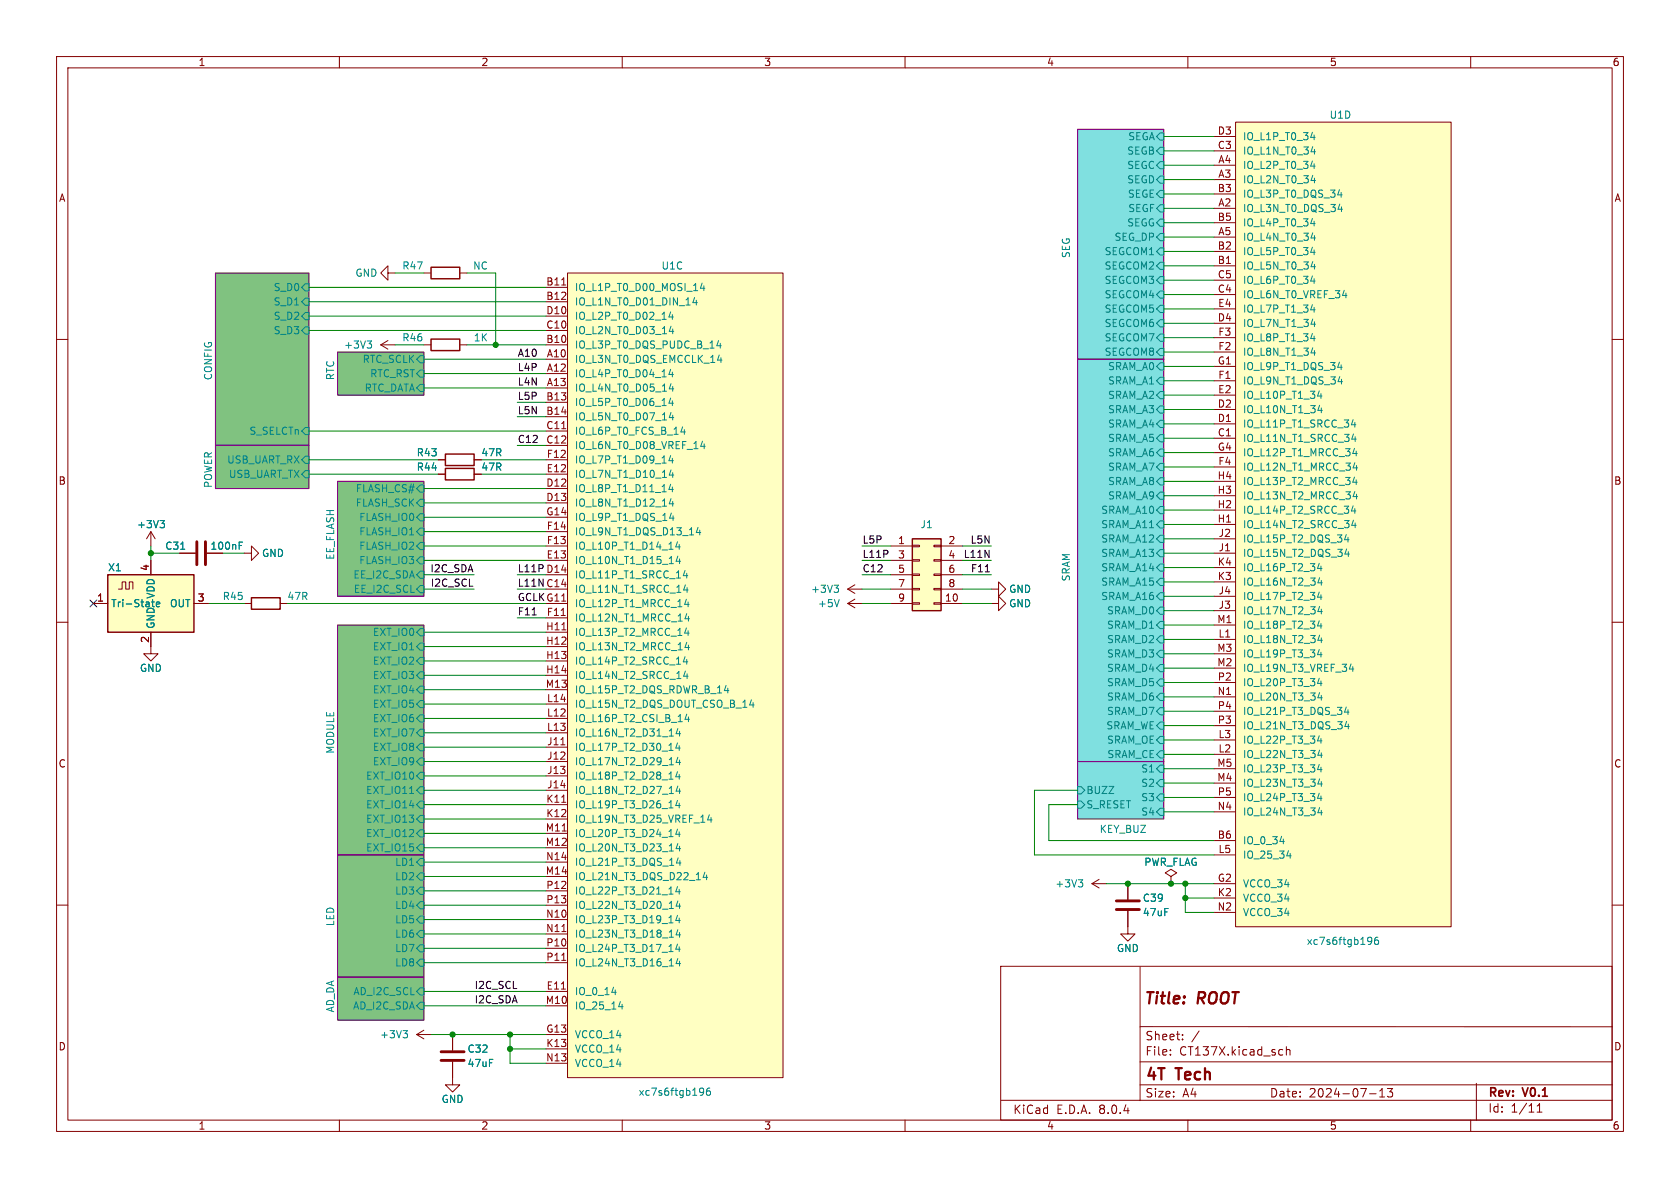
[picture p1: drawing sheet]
<svg xmlns="http://www.w3.org/2000/svg" width="297mm" height="210mm" viewBox="0 0 297 210" stroke-linecap="round" stroke-linejoin="round" font-family="sans-serif">
<g fill="none" stroke="#840000" stroke-width=".18">
<path d="M10 10h277v190h-277zM12 12h273v186h-273zM60 10v2M110 10v2M160 10v2M210 10v2M260 10v2M10 60h2M285 60h2M31.7 97.8h2.8M36.6 97.8h2.8M10 110h2"/>
<path d="M43.2 106.7h1.2M49.5 106.7h1.3M285 110h2M10 160h2M285 160h2M176.9 170.8h108.1v27.2h-108.1zM201.5 170.9v23.7M60 198v2M73.7 182.9l1.2 .7M73.7 182.9h2.5M74.9 182.1l-1.2 .8M80 187.7v4.1h1.3l-1.3 1.2-1.3-1.2h1.3"/>
<path d="M80 182.9v2.8M110 198v2M160 198v2M177 194.5h108M201.5 181.5h83.5M201.5 191.8h83.5M201.5 187.7h83.5M206.9 186.4v.1M206.9 185.6v.1M209.1 183.7v.1M209.1 182.9v.1M210 198v2"/>
<path d="M212 182.2l-1.3 2M226.3 185.5l.5 .1M226.8 186.4l-.5 .1M227.4 185.7l.2-.2 .4 .1 .1 .9M227.4 185v1.5M242.1 193.3h1.2M243.9 193.9h.9M243.9 192.8l.4-.4v1.5M245.3 192.4h.9l-.5 .6 .4 .1v.7l-.2 .1h-.4l-.2-.1M260 198v2M261 191.5v6.5M271.7 196.6h.9"/>
<path d="M271.7 195.5l.5-.4v1.5"/>
</g>
<g fill="#80c280" stroke="#80c280" stroke-width=".18">
<path d="M59.7 151.1h15.2v21.6h-15.2z"/>
<path d="M59.7 85.1h15.2v20.3h-15.2z"/>
<path d="M59.7 62.2h15.2v7.7h-15.2z"/>
<path d="M38.1 48.3h16.5v30.4h-16.5z"/>
<path d="M59.7 110.5h15.2v40.6h-15.2z"/>
<path d="M38.1 78.7h16.5v7.7h-16.5z"/>
<path d="M59.7 172.7h15.2v7.6h-15.2z"/>
</g>
<g fill="#7fe0e0" stroke="#7fe0e0" stroke-width=".18">
<path d="M190.5 134.6h15.2v10.2h-15.2z"/>
<path d="M190.5 63.5h15.2v71.1h-15.2z"/>
</g>
<path d="M190.5 22.9h15.2v40.6h-15.2z" fill="#80e0e0" stroke="#80e0e0" stroke-width=".18"/>
<path d="M190.5 22.9h15.2v40.6h-15.2zM38.1 48.3h16.5v30.4h-16.5zM38.1 78.7h16.5v7.7h-16.5zM59.7 62.2h15.2v7.7h-15.2zM190.5 63.5h15.2v71.1h-15.2zM59.7 85.1h15.2v20.3h-15.2zM59.7 110.5h15.2v40.6h-15.2zM190.5 134.6h15.2v10.2h-15.2zM59.7 151.1h15.2v21.6h-15.2zM59.7 172.7h15.2v7.6h-15.2z" fill="none" stroke="#840084" stroke-width=".2"/>
<g fill="none" stroke="#008484" stroke-width=".18">
<path d="M205.1 28.6h.6v1.2h-.6l-.6-.6zM205.1 26h.6v1.3h-.6l-.6-.6zM205.1 23.5h.6v1.3h-.6l-.6-.7zM205.1 33.7h.6v1.2h-.6l-.6-.6zM205.1 36.2h.6v1.3h-.6l-.6-.7zM205.1 31.1h.6v1.3h-.6l-.6-.6zM205.1 38.7h.6v1.3h-.6l-.6-.6zM54 50.2h.6v1.2h-.6l-.7-.6zM54 55.2h.6v1.3h-.6l-.7-.6zM54 52.7h.6v1.3h-.6l-.7-.7zM54 57.8h.6v1.3h-.6l-.7-.7zM205.1 41.3h.6v1.2h-.6l-.6-.6z"/>
<path d="M205.1 59.1h.6v1.2h-.6l-.6-.6zM205.1 54h.6v1.2h-.6l-.6-.6zM205.1 56.5h.6v1.3h-.6l-.6-.6zM205.1 51.4h.6v1.3h-.6l-.6-.6zM205.1 43.8h.6v1.3h-.6l-.6-.6zM205.1 48.9h.6v1.3h-.6l-.6-.7zM205.1 46.4h.6v1.2h-.6l-.6-.6zM54 75.6h.6v1.2h-.6l-.7-.6zM74.3 62.9h.6v1.2h-.6l-.6-.6zM74.3 65.4h.6v1.3h-.6l-.6-.7zM74.3 67.9h.6v1.3h-.6l-.6-.6zM205.1 61.6h.6v1.3h-.6l-.6-.7z"/>
<path d="M205.1 69.2h.6v1.3h-.6l-.6-.6zM205.1 74.3h.6v1.3h-.6l-.6-.7zM205.1 76.8h.6v1.3h-.6l-.6-.6zM205.1 71.8h.6v1.2h-.6l-.6-.6zM205.1 64.1h.6v1.3h-.6l-.6-.6zM205.1 79.4h.6v1.2h-.6l-.6-.6zM205.1 66.7h.6v1.2h-.6l-.6-.6zM31.9 97.1h.8M42.3 96.4h.4M42.3 95.8h.6M54 80.6h.6v1.3h-.6l-.7-.6zM54 83.2h.6v1.3h-.6l-.7-.7z"/>
<path d="M74.3 88.3h.6v1.2h-.6l-.6-.6zM74.3 85.7h.6v1.3h-.6l-.6-.6zM74.3 90.8h.6v1.3h-.6l-.6-.7zM74.3 98.4h.6v1.3h-.6l-.6-.6zM74.3 95.9h.6v1.3h-.6l-.6-.7zM74.3 93.3h.6v1.3h-.6l-.6-.6zM205.1 99.7h.6v1.3h-.6l-.6-.7zM205.1 97.2h.6v1.2h-.6l-.6-.6zM205.1 89.5h.6v1.3h-.6l-.6-.6zM205.1 94.6h.6v1.3h-.6l-.6-.6zM205.1 87h.6v1.3h-.6l-.6-.7zM205.1 92.1h.6v1.2h-.6l-.6-.6z"/>
<path d="M205.1 84.5h.6v1.2h-.6l-.6-.6zM205.1 81.9h.6v1.3h-.6l-.6-.6zM74.3 101h.6v1.2h-.6l-.6-.6zM74.3 103.5h.6v1.3h-.6l-.6-.7zM74.3 118.7h.6v1.3h-.6l-.6-.6zM74.3 113.7h.6v1.2h-.6l-.6-.6zM74.3 111.1h.6v1.3h-.6l-.6-.6zM74.3 116.2h.6v1.3h-.6l-.6-.7zM205.1 104.8h.6v1.2h-.6l-.6-.6zM205.1 107.3h.6v1.3h-.6l-.6-.6zM205.1 102.2h.6v1.3h-.6l-.6-.6zM205.1 117.5h.6v1.2h-.6l-.6-.6z"/>
<path d="M205.1 114.9h.6v1.3h-.6l-.6-.6zM205.1 109.9h.6v1.2h-.6l-.6-.6zM205.1 112.4h.6v1.3h-.6l-.6-.7zM74.3 123.8h.6v1.3h-.6l-.6-.6zM74.3 128.9h.6v1.3h-.6l-.6-.7zM74.3 139.1h.6v1.2h-.6l-.6-.6zM74.3 134h.6v1.3h-.6l-.6-.7zM74.3 126.4h.6v1.2h-.6l-.6-.6zM74.3 121.3h.6v1.3h-.6l-.6-.7zM74.3 136.5h.6v1.3h-.6l-.6-.6zM74.3 131.4h.6v1.3h-.6l-.6-.6zM190.5 139.1h.6l.7 .6-.7 .6h-.6z"/>
<path d="M205.1 135.3h.6v1.2h-.6l-.6-.6zM205.1 137.8h.6v1.3h-.6l-.6-.7zM205.1 125.1h.6v1.3h-.6l-.6-.7zM205.1 127.6h.6v1.3h-.6l-.6-.6zM205.1 130.2h.6v1.2h-.6l-.6-.6zM205.1 132.7h.6v1.3h-.6l-.6-.6zM205.1 122.6h.6v1.2h-.6l-.6-.6zM205.1 120h.6v1.3h-.6l-.6-.6zM74.3 159.4h.6v1.3h-.6l-.6-.7zM74.3 151.8h.6v1.2h-.6l-.6-.6zM74.3 154.3h.6v1.3h-.6l-.6-.7zM74.3 156.8h.6v1.3h-.6l-.6-.6z"/>
<path d="M74.3 149.2h.6v1.3h-.6l-.6-.6zM74.3 144.1h.6v1.3h-.6l-.6-.6zM74.3 141.6h.6v1.3h-.6l-.6-.7zM74.3 146.7h.6v1.3h-.6l-.6-.7zM190.5 141.6h.6l.7 .6-.7 .7h-.6zM205.1 142.9h.6v1.2h-.6l-.6-.6zM205.1 140.3h.6v1.3h-.6l-.6-.6zM74.3 169.5h.6v1.3h-.6l-.6-.6zM74.3 167h.6v1.3h-.6l-.6-.7zM74.3 164.5h.6v1.2h-.6l-.6-.6zM74.3 161.9h.6v1.3h-.6l-.6-.6zM74.3 177.2h.6v1.2h-.6l-.6-.6z"/>
<path d="M74.3 174.6h.6v1.3h-.6l-.6-.6zM71.3 182.2h.7l-.4 .5M71.8 182.7l.2 .2v.3l-.2 .3"/>
</g>
<path d="M44.4 105.7h5.1v2h-5.1z" fill="none" stroke="#840000" stroke-width=".25"/>
<path d="M34.8 95.8v4M36.3 95.8v4M78 187.5h4M78 185.9h4" fill="none" stroke="#840000" stroke-width=".51"/>
<path d="M100.3 181.6h1.3v7.6h-1.3z" fill="#008400"/>
<path d="M100.3 49.5h1.3v129.6h-1.3z" fill="#0000c2"/>
<path d="M100.3 48.3h38.1v142.2h-38.1z" fill="#ffffc2"/>
<g fill="none" stroke="#840000" stroke-width=".18">
<path d="M68.6 48.3v-1.3l-1.3 1.3 1.3 1.2v-1.2h1.2M74.9 48.3h1.3M81.3 48.3h1.2M96.5 50.8h3.8M96.5 53.3h3.8M96.5 58.4h3.8M96.5 55.9h3.8M99.3 50.4h.7M100.3 48.3h38.1v142.2h-38.1zM96.5 63.5h3.8M96.5 66h3.8M96.5 68.6h3.8"/>
<path d="M96.5 61h3.8M96.5 71.1h3.8M96.5 73.7h3.8M96.5 76.2h3.8M96.5 78.7h3.8M99.3 75.8h.7M43.2 97.8h1.2v-1.3l1.3 1.3-1.3 1.3v-1.3M96.5 86.4h3.8M96.5 88.9h3.8M96.5 83.8h3.8M96.5 99.1h3.8M96.5 81.3h3.8"/>
<path d="M96.5 96.5h3.8M96.5 94h3.8M96.5 91.4h3.8M96.5 104.1h3.8M96.5 101.6h3.8M96.5 109.2h3.8M96.5 106.7h3.8M96.5 111.8h3.8M96.5 114.3h3.8M96.5 116.8h3.8M96.5 119.4h3.8M99.2 108.8h.7"/>
<path d="M99.3 111.3h.8M96.5 132.1h3.8M96.5 134.6h3.8M96.5 137.2h3.8M96.5 139.7h3.8M96.5 127h3.8M96.5 129.5h3.8M96.5 124.5h3.8M96.5 121.9h3.8M99.2 131.7h.7M96.5 142.2h3.8M96.5 144.8h3.8"/>
<path d="M96.5 147.3h3.8M96.5 149.9h3.8M96.5 154.9h3.8M96.5 152.4h3.8M96.5 157.5h3.8M99.3 141.8h.7M99.4 146.9h.7M193 156.2l1.3 .8M193 156.2h2.6M194.3 155.4l-1.3 .8M199.4 156.2v2.8M207 154.9l1-.6-1-.6-1 .6 1 .6v1.3"/>
<path d="M207 156.2h.1M96.5 175.3h3.8M96.5 177.8h3.8M96.5 162.6h3.8M96.5 165.1h3.8M96.5 167.6h3.8M96.5 170.2h3.8M96.5 160h3.8M99.2 174.8h.8M99.3 169.8h.7M99.3 164.7h.8M199.4 161v4.1h1.3l-1.3 1.3-1.3-1.3h1.3"/>
<path d="M96.5 182.9h3.8M96.5 185.4h3.8M96.5 188h3.8"/>
</g>
<g fill="none" stroke="#008484" stroke-width=".18">
<path d="M118.6 55.1l-.3 .9h.7M118.6 57.7l-.3 .9h.8M118.9 55.6v.9M118.9 58.2v.8M122.8 52.6l-.3 .9h.8M123.1 53.1v.8M124.1 50l-.3 1h.8M124.4 50.5v.9M118.6 65.3l-.3 .9h.7M118.6 70.4l-.3 .9h.7M118.6 67.8l-.3 .9h.8M118.6 72.9l-.3 .9h.8"/>
<path d="M118.9 65.8v.8M118.9 70.9v.8M118.9 68.3v.9M118.9 73.4v.8M120.4 76.4h.8M121 75.9v.9M124.2 78l-.3 .9h.8M124.5 78.5v.8M126.7 61.1h.8M126.8 63.7h.8M127.3 60.7v.8M127.5 63.2v.9"/>
<path d="M118.4 91.6h.8M118.6 85.6l-.3 .9h.7M118.6 80.5l-.3 .9h.7M118.6 88.1l-.3 1h.8M118.6 83.1l-.3 .9h.8M118.9 81v.9M118.9 86.1v.8M118.9 83.6v.8M118.9 88.6v.9M119 91.2v.8M119.8 95.8l-.3 .9h.8M119.8 98.3l-.3 .9h.8"/>
<path d="M120.1 96.3v.8M120.1 98.8v.8M123.4 93.2l-.3 .9h.8M123.7 93.7v.9M121 106.8h.8M121 111.9h.8M121.1 100.8l-.3 1h.8M121.1 109.4h.8M121.1 114.5h.8M121.1 116.1l-.3 .9h.8M121.2 103.4l-.3 .9h.7M121.2 118.6l-.3 .9h.7"/>
<path d="M121.4 101.3v.9M121.4 116.6v.8M121.5 103.9v.8M121.5 119.1v.9M121.6 106.4v.9M121.6 111.5v.8M121.7 109v.8M121.7 114v.9M119.8 131.3l-.3 .9h.8M119.8 136.4l-.3 .9h.8M119.8 133.9l-.3 .9h.8M119.8 138.9l-.3 1h.8"/>
<path d="M119.8 128.8l-.3 .9h.8M120.1 131.8v.9M120.1 136.9v.8M120.1 129.3v.8M120.1 134.4v.8M120.1 139.4v.9M121.4 126.2l-.3 1h.8M121.7 126.7v.9M128.1 122.1h.7M128.7 121.7v.8M132.5 124.6h.8M133.1 124.2v.8"/>
<path d="M119.8 141.5l-.3 .9h.8M119.8 146.6l-.3 .9h.8M119.8 156.7l-.3 .9h.8M119.8 149.1l-.3 .9h.8M119.8 159.3l-.3 .9h.8M119.9 151.6l-.3 1h.8M120.1 142v.8M120.1 147.1v.8M120.1 157.2v.9M120.1 149.6v.8M120.1 159.8v.8M120.2 152.1v.9"/>
<path d="M124.6 154.2l-.3 .9h.8M124.9 154.7v.8M125.4 144l-.3 .9h.8M125.7 144.5v.9M190.6 155.5h.8l-.4 .5M191.2 156l.2 .2v.3l-.2 .3M108.2 175.4h.7M109.4 178h.8M110 177.5v.9M119.8 161.8l-.3 .9h.8M119.8 166.9l-.3 .9h.8M119.8 164.3l-.3 1h.8"/>
<path d="M119.8 169.4l-.3 .9h.8M120.1 162.3v.8M120.1 167.4v.8M120.1 164.8v.9M120.1 169.9v.9M123.8 192.4l.4-.1 .1 .2a.84 .84 0 0 1-.3 1.1h-.2M124.4 192.9l-.2 .2h-.4M125.5 192.3l-.4 .1a.86 .86 0 0 0 0 1.2l.4-.1 .1-.4-.2-.3h-.3l-.2 .3"/>
</g>
<path d="M76.2 47.2h5.1v2.1h-5.1z" fill="none" stroke="#840000" stroke-width=".25"/>
<path d="M197.4 159.3h4M197.4 160.8h4" fill="none" stroke="#840000" stroke-width=".51"/>
<path d="M218.4 154.9h1.3v7.7h-1.3z" fill="#008400"/>
<path d="M218.4 22.9h1.3v129.5h-1.3z" fill="#0000c2"/>
<path d="M218.4 21.6h38.1v142.2h-38.1z" fill="#ffffc2"/>
<g fill="none" stroke="#840000" stroke-width=".18">
<path d="M214.6 36.8h3.8M214.6 31.8h3.8M214.6 29.2h3.8M214.6 34.3h3.8M214.6 39.4h3.8M214.6 26.7h3.8M214.6 24.1h3.8M218.4 21.6h38.1v142.2h-38.1zM214.6 41.9h3.8M214.6 47h3.8M214.6 44.5h3.8M214.6 52.1h3.8"/>
<path d="M214.6 49.5h3.8M214.6 57.2h3.8M214.6 54.6h3.8M214.6 59.7h3.8M214.6 77.5h3.8M214.6 74.9h3.8M214.6 72.4h3.8M214.6 69.9h3.8M214.6 67.3h3.8M214.6 62.2h3.8M214.6 64.8h3.8M214.6 82.6h3.8"/>
<path d="M214.6 80h3.8M214.6 92.7h3.8M214.6 90.2h3.8M214.6 87.6h3.8M214.6 85.1h3.8M214.6 97.8h3.8M214.6 95.3h3.8M214.6 108h3.8M214.6 105.4h3.8M214.6 102.9h3.8M214.6 100.3h3.8M214.6 113h3.8"/>
<path d="M214.6 110.5h3.8M214.6 118.1h3.8M214.6 115.6h3.8M214.6 133.4h3.8M214.6 130.8h3.8M214.6 138.4h3.8M214.6 135.9h3.8M214.6 123.2h3.8M214.6 120.7h3.8M214.6 128.3h3.8M214.6 125.7h3.8M214.6 148.6h3.8"/>
<path d="M214.6 156.2h3.8M214.6 158.8h3.8M214.6 151.1h3.8M214.6 143.5h3.8M214.6 141h3.8M214.6 161.3h3.8"/>
</g>
<g fill="none" stroke="#008484" stroke-width=".18">
<path d="M231.7 29.4h.8M231.7 39.5h.8M231.7 24.3h.8M231.8 31.9h.8M231.8 26.8h.8M232.3 23.9v.8M232.3 28.9v.9M232.3 39.1v.8M232.4 26.4v.8M232.4 31.5v.8M236.5 34.4h.8M236.6 37h.7"/>
<path d="M237.1 34v.9M237.2 36.6v.8M231.7 44.6h.8M231.7 49.7h.8M231.7 54.8h.8M231.7 59.8h.8M231.8 42.1h.8M231.8 47.1h.8M231.8 57.3h.8M232.3 44.2v.8M232.3 49.3v.8M232.3 54.3v.9"/>
<path d="M232.3 59.4v.9M232.4 41.6v.9M232.4 46.7v.9M232.4 56.9v.8M237.3 52.2h.8M231.8 62.4h.8M232.4 62v.8M233.2 69.1l-.3 .9h.8M233.3 71.6l-.3 .9h.8M233.5 69.6v.8M233.6 72.1v.9M236.5 64.9h.8"/>
<path d="M236.6 67.5h.7M237.1 64.5v.8M237.2 67v.9M239.2 74.2l-.3 .9h.8M239.3 76.7l-.3 .9h.8M239.5 74.7v.8M239.6 77.2v.8M239.8 79.7v.9M233.2 99.6l-.3 .9h.8M237.8 97.9h.7M238 94.5l-.3 .9h.8M238.3 95v.8"/>
<path d="M238.4 97.5v.9M239.2 80.2h.7M239.2 85.2h.7M239.2 82.7h.8M239.2 89.4l-.3 .9h.8M239.2 87.8h.8M239.3 92l-.3 .9h.8M239.5 89.9v.8M239.6 92.4v.9M239.8 84.8v.9M239.8 82.3v.8M239.8 87.4v.8"/>
<path d="M233.2 104.7l-.3 .9h.8M233.2 109.7l-.3 .9h.8M233.2 114.8l-.3 .9h.8M233.2 119.9l-.3 .9h.8M233.3 107.2l-.3 .9h.8M233.3 102.1l-.3 .9h.8M233.3 112.3l-.3 .9h.8M233.5 100.1v.8M233.5 105.1v.9M233.5 110.2v.9M233.5 115.3v.8M233.6 102.6v.8"/>
<path d="M233.6 107.7v.8M233.6 112.8v.8M238.5 118.3h.8M239.2 117.8v.9M233.2 130.1l-.3 .9h.8M233.2 135.1l-.3 .9h.8M233.3 132.6l-.3 .9h.8M233.3 137.7l-.3 .9h.8M233.3 122.4l-.3 .9h.8M233.5 120.4v.8M233.5 130.5v.9M233.5 135.6v.9"/>
<path d="M233.6 122.9v.9M233.6 133.1v.8M233.6 138.2v.8M237.8 128.4h.7M238 125l-.3 .9h.8M238.3 125.5v.8M238.4 128v.8M226.3 148.7h.8M227.5 151.3h.8M228.1 150.9v.8M233.2 140.2l-.3 .9h.8M233.3 142.8l-.3 .9h.8"/>
<path d="M233.5 140.7v.8M233.6 143.2v.9M241.9 165.7h.4l.1 .1a.84 .84 0 0 1-.3 1.1h-.2M242.5 166.2l-.2 .3-.4-.1M243.6 165.7h-.4a.86 .86 0 0 0 0 1.2l.5-.1v-.4l-.2-.2h-.4l-.1 .2"/>
</g>
<path d="M161.3 95.3h5.1v12.7h-5.1z" fill="#ffffc2"/>
<g fill="none" stroke="#840000" stroke-width=".18">
<path d="M77.5 83.8h1.2M77.5 81.3h1.2M83.8 83.8h1.3M83.8 81.3h1.3M157.5 96.5h3.8M157.5 99.1h3.8M161.3 98.9h1.3v.3h-1.3zM161.3 96.4h1.3v.2h-1.3zM165.1 98.9h1.3v.3h-1.3zM165.1 96.4h1.3v.2h-1.3zM166.4 96.5h3.8M166.4 99.1h3.8"/>
<path d="M26.7 114.3v1.3h1.2l-1.2 1.2-1.3-1.2h1.3M149.9 106.7h2.5M149.9 104.1h2.5M149.9 104.1l1.2 .8M149.9 106.7l1.2 .7M151.1 103.4l-1.2 .7M151.1 105.9l-1.2 .8M157.5 106.7h3.8M157.5 101.6h3.8M157.5 104.1h3.8M161.3 106.6h1.3v.2h-1.3zM161.3 104h1.3v.3h-1.3z"/>
<path d="M161.3 101.5h1.3v.2h-1.3zM165.1 106.6h1.3v.2h-1.3zM165.1 104h1.3v.3h-1.3zM165.1 101.5h1.3v.2h-1.3zM166.4 106.7h3.8M166.4 101.6h3.8M166.4 104.1h3.8M175.3 104.1h1.2v-1.2l1.3 1.2-1.3 1.3v-1.3M175.3 106.7h1.2v-1.3l1.3 1.3-1.3 1.3v-1.3"/>
</g>
<path d="M78.7 82.8h5.1v2h-5.1zM78.7 80.3h5.1v2h-5.1zM161.3 95.3h5.1v12.7h-5.1z" fill="none" stroke="#840000" stroke-width=".25"/>
<path d="M147.5 103.4h.7l-.4 .5M148 103.9l.2 .3v.3l-.2 .2M148.4 106l-.5 1.3" fill="none" stroke="#008484" stroke-width=".18"/>
<path d="M19 101.6h15.3v10.2h-15.3z" fill="#ffffc2"/>
<path d="M76.2 59.9h5.1v2.1h-5.1zM19 101.6h15.3v10.2h-15.3z" fill="none" stroke="#840000" stroke-width=".25"/>
<g fill="none" stroke="#840000" stroke-width=".18">
<path d="M67.3 61h2.5M67.3 61l1.3 .7M68.6 60.2l-1.3 .8M74.9 61h1.3M81.3 61h1.2M26.7 94v2.5M26.7 99.1v2.5M26.7 94l-.8 1.3M26.7 94l.7 1.3M31.7 97.8h2.8M36.6 97.8h2.8M77.5 81.3h1.2"/>
<path d="M77.5 83.8h1.2M83.8 81.3h1.3M83.8 83.8h1.3M16.5 106.7h2.5M21 104.1h.6v-1.2h.6v1.2h.7v-1.2h.6v1.2M26.7 111.8v2.5M34.3 106.7h2.5M199.4 156.2v2.8M207 156.2h.1M199.4 161v2.8M80 182.9v2.8M80 187.7v2.8"/>
</g>
<path d="M64.9 60.3h.8l-.4 .5M65.4 60.8l.3 .2v.3l-.3 .2M28.3 92h.8l-.4 .5M28.8 92.5l.3 .2v.3l-.3 .3M31.9 97.1h.8M42.3 96.4h.4M42.3 95.8h.6M27 106v1.1M27.7 106.5l-.1 .6M28.1 106.4l.1 .3-.6 .1M28.2 107.2l-.1 .1" fill="none" stroke="#008484" stroke-width=".18"/>
<path d="M94.1 108.7h.7M174.2 101.1h.7" fill="none" stroke="#000" stroke-width=".18"/>
<g fill="none" stroke="#008400" stroke-width=".18">
<path d="M205.7 31.8h8.9M205.7 34.3h8.9M205.7 24.1h8.9M205.7 29.2h8.9M205.7 26.7h8.9M205.7 39.4h8.9M205.7 36.8h8.9M54.6 55.9h41.9M54.6 53.3h41.9M54.6 58.4h41.9M54.6 50.8h41.9M69.8 48.3h5.1"/>
<path d="M82.5 48.3h5.1v12.7M205.7 41.9h8.9M205.7 44.5h8.9M205.7 49.5h8.9M205.7 47h8.9M205.7 57.2h8.9M205.7 52.1h8.9M205.7 59.7h8.9M205.7 54.6h8.9M54.6 76.2h41.9M69.8 61h5.1M74.9 66h21.6"/>
<path d="M74.9 68.6h21.6M74.9 63.5h21.6M82.5 61h14M91.4 71.1h5.1M91.4 73.7h5.1M91.4 78.7h5.1M205.7 64.8h8.9M205.7 74.9h8.9M205.7 77.5h8.9M205.7 72.4h8.9M205.7 62.2h8.9M205.7 67.3h8.9"/>
<path d="M205.7 69.9h8.9M26.7 97.8h5M26.7 96.5v2.6M39.4 97.8h3.8M54.6 81.3h22.9M54.6 83.8h22.9M74.9 99.1h21.6M74.9 96.5h21.6M74.9 91.4h21.6M74.9 94h21.6M74.9 86.4h21.6M74.9 88.9h21.6"/>
<path d="M85.1 81.3h11.4M85.1 83.8h11.4M152.4 99.1h5.1M152.4 96.5h5.1M170.2 99.1h5.1M170.2 96.5h5.1M205.7 97.8h8.9M205.7 82.6h8.9M205.7 92.7h8.9M205.7 87.6h8.9M205.7 80h8.9M205.7 90.2h8.9"/>
<path d="M205.7 85.1h8.9M205.7 95.3h8.9M36.8 106.7h6.4M50.8 106.7h45.7M74.9 119.4h21.6M74.9 116.8h21.6M74.9 104.1h8.9M74.9 114.3h21.6M74.9 101.6h8.9M74.9 111.8h21.6M91.4 104.1h5.1M91.4 101.6h5.1"/>
<path d="M91.4 109.2h5.1M152.4 106.7h5.1M152.4 104.1h5.1M152.4 101.6h5.1M170.2 106.7h5.1M170.2 104.1h5.1M170.2 101.6h5.1M205.7 118.1h8.9M205.7 100.3h8.9M205.7 108h8.9M205.7 105.4h8.9M205.7 102.9h8.9"/>
<path d="M205.7 110.5h8.9M205.7 113h8.9M205.7 115.6h8.9M74.9 132.1h21.6M74.9 127h21.6M74.9 129.5h21.6M74.9 121.9h21.6M74.9 124.5h21.6M74.9 139.7h21.6M74.9 134.6h21.6M74.9 137.2h21.6M190.5 139.7h-7.6v11.4h31.7"/>
<path d="M205.7 123.2h8.9M205.7 133.4h8.9M205.7 135.9h8.9M205.7 128.3h8.9M205.7 130.8h8.9M205.7 120.7h8.9M205.7 125.7h8.9M205.7 138.4h8.9M74.9 154.9h21.6M74.9 152.4h21.6M74.9 144.8h21.6M74.9 147.3h21.6"/>
<path d="M74.9 142.2h21.6M74.9 149.9h21.6M74.9 157.5h21.6M190.5 142.2h-5.1v6.4h29.2M195.6 156.2h19M205.7 143.5h8.9M205.7 141h8.9M209.5 158.8h5.1M209.5 156.2v5.1h5.1M74.9 177.8h21.6M74.9 175.3h21.6M74.9 170.2h21.6"/>
<path d="M74.9 160h21.6M74.9 162.6h21.6M74.9 165.1h21.6M74.9 167.6h21.6M76.2 182.9h20.3M90.2 185.4h6.3M90.2 182.9v5.1h6.3"/>
</g>
<path d="M15.9 106.1l1.2 1.2M17.1 106.1l-1.2 1.2" fill="none" stroke="#000084" stroke-width=".18"/>
<g fill="#008400" stroke="#008400" stroke-width=".18">
<circle cx="90.2" cy="182.9" r=".46"/>
<circle cx="80" cy="182.9" r=".46"/>
<circle cx="199.4" cy="156.2" r=".46"/>
<circle cx="209.5" cy="158.8" r=".46"/>
<circle cx="209.5" cy="156.2" r=".46"/>
<circle cx="90.2" cy="185.4" r=".46"/>
<circle cx="207" cy="156.2" r=".46"/>
<circle cx="26.7" cy="97.8" r=".46"/>
<circle cx="87.6" cy="61" r=".46"/>
</g>
<g font-size="2.8" fill="#840000">
<text x="202.1" y="178.1">Title:</text>
<text x="211.8" y="178.1">ROOT</text>
<text x="202.4" y="191.5">4T</text>
<text x="208.1" y="191.5">Tech</text>
</g>
<g font-size="2.1" fill="#840000">
<text x="202.4" y="184.1">Sheet:</text>
<text x="202.4" y="186.8">File:</text>
<text x="208.5" y="186.8">CT137X.kicad_sch</text>
<text x="179" y="197.1">KiCad</text>
<text x="186.7" y="197.1">E.D.A.</text>
<text x="194.3" y="197.1">8.0.4</text>
<text x="202.4" y="194.2">Size:</text>
<text x="209" y="194.2">A4</text>
<text x="224.4" y="194.2">Date:</text>
<text x="231.4" y="194.2">2024-07-13</text>
<text x="263" y="194.3">Rev:</text>
<text x="263" y="196.9">Id:</text>
<text x="267.1" y="196.9">1/11</text>
<text x="269.4" y="194.3">V0.1</text>
</g>
<g font-size="1.8" fill="#840000">
<text x="35" y="11.9">1</text>
<text x="85" y="11.9">2</text>
<text x="135" y="11.9">3</text>
<text x="185" y="11.9">4</text>
<text x="235" y="11.9">5</text>
<text x="285" y="11.9">6</text>
<text x="215.2" y="23.9">D3</text>
<text x="215.2" y="26.4">C3</text>
<text x="215.3" y="29">A4</text>
<text x="10.3" y="35.9">A</text>
<text x="215.2" y="34">B3</text>
<text x="215.3" y="31.5">A3</text>
<text x="285.3" y="35.9">A</text>
<text x="215.2" y="39.1">B5</text>
<text x="215.3" y="36.6">A2</text>
<text x="215.3" y="41.7">A5</text>
<text x="215.2" y="46.7">B1</text>
<text x="215.2" y="44.2">B2</text>
<text x="96.5" y="50.5">B11</text>
<text x="96.5" y="53.1">B12</text>
<text x="215.2" y="51.8">C4</text>
<text x="215.2" y="49.3">C5</text>
<text x="96.5" y="58.2">C10</text>
<text x="96.5" y="55.6">D10</text>
<text x="215.2" y="56.9">D4</text>
<text x="215.3" y="54.4">E4</text>
<text x="215.3" y="59.4">F3</text>
<text x="96.5" y="60.7">B10</text>
<text x="96.6" y="63.2">A10</text>
<text x="96.6" y="65.8">A12</text>
<text x="215.2" y="64.5">G1</text>
<text x="215.3" y="62">F2</text>
<text x="96.5" y="70.9">B13</text>
<text x="96.6" y="68.3">A13</text>
<text x="215.3" y="69.6">E2</text>
<text x="215.3" y="67.1">F1</text>
<text x="96.5" y="73.4">B14</text>
<text x="96.5" y="75.9">C11</text>
<text x="215.2" y="77.2">C1</text>
<text x="215.2" y="74.7">D1</text>
<text x="215.2" y="72.1">D2</text>
<text x="96.5" y="78.5">C12</text>
<text x="96.5" y="83.6">E12</text>
<text x="96.6" y="81">F12</text>
<text x="215.2" y="79.8">G4</text>
<text x="215.3" y="82.3">F4</text>
<text x="10.3" y="85.9">B</text>
<text x="96.5" y="86.1">D12</text>
<text x="96.5" y="88.6">D13</text>
<text x="215.2" y="89.9">H2</text>
<text x="215.2" y="87.4">H3</text>
<text x="215.2" y="84.8">H4</text>
<text x="285.3" y="85.9">B</text>
<text x="96.5" y="91.2">G14</text>
<text x="96.6" y="93.7">F14</text>
<text x="215.2" y="92.5">H1</text>
<text x="215.3" y="95">J2</text>
<text x="26.4" y="101" transform="rotate(-90 26.4 101)">4</text>
<text x="96.5" y="98.8">E13</text>
<text x="96.6" y="96.3">F13</text>
<text x="158.7" y="96.3">1</text>
<text x="158.7" y="98.8">3</text>
<text x="158.7" y="101.3">5</text>
<text x="167.6" y="96.3">2</text>
<text x="167.6" y="98.8">4</text>
<text x="167.6" y="101.3">6</text>
<text x="215.2" y="100.1">K4</text>
<text x="215.3" y="97.5">J1</text>
<text x="17.1" y="106.4">1</text>
<text x="34.9" y="106.4">3</text>
<text x="158.7" y="103.9">7</text>
<text x="158.7" y="106.4">9</text>
<text x="167" y="106.4">10</text>
<text x="167.6" y="103.9">8</text>
<text x="215.2" y="102.6">K3</text>
<text x="215.3" y="107.7">J3</text>
<text x="215.3" y="105.2">J4</text>
<text x="26.4" y="113.7" transform="rotate(-90 26.4 113.7)">2</text>
<text x="96.4" y="111.5">H11</text>
<text x="96.6" y="109">F11</text>
<text x="215.1" y="110.2">M1</text>
<text x="215.3" y="112.8">L1</text>
<text x="96.4" y="114">H12</text>
<text x="96.4" y="116.6">H13</text>
<text x="96.4" y="119.1">H14</text>
<text x="215.1" y="117.9">M2</text>
<text x="215.1" y="115.3">M3</text>
<text x="96.4" y="121.7">M13</text>
<text x="96.6" y="124.2">L14</text>
<text x="215.2" y="122.9">N1</text>
<text x="215.2" y="120.4">P2</text>
<text x="215.2" y="125.5">P4</text>
<text x="96.6" y="126.7">L12</text>
<text x="96.6" y="129.3">L13</text>
<text x="96.6" y="131.8">J11</text>
<text x="215.2" y="128">P3</text>
<text x="215.3" y="130.6">L3</text>
<text x="10.3" y="135.9">C</text>
<text x="96.6" y="134.4">J12</text>
<text x="96.6" y="136.9">J13</text>
<text x="215.1" y="135.6">M5</text>
<text x="215.3" y="133.1">L2</text>
<text x="285.3" y="135.9">C</text>
<text x="96.5" y="142">K11</text>
<text x="96.6" y="139.4">J14</text>
<text x="215.1" y="138.2">M4</text>
<text x="215.2" y="143.3">N4</text>
<text x="215.2" y="140.7">P5</text>
<text x="96.4" y="147.1">M11</text>
<text x="96.4" y="149.6">M12</text>
<text x="96.5" y="144.5">K12</text>
<text x="215.2" y="148.3">B6</text>
<text x="96.4" y="154.7">M14</text>
<text x="96.4" y="152.1">N14</text>
<text x="215.2" y="156">G2</text>
<text x="215.3" y="150.9">L5</text>
<text x="96.5" y="157.2">P12</text>
<text x="96.5" y="159.8">P13</text>
<text x="215.2" y="161">N2</text>
<text x="215.2" y="158.5">K2</text>
<text x="96.4" y="162.3">N10</text>
<text x="96.4" y="164.8">N11</text>
<text x="96.5" y="167.4">P10</text>
<text x="96.5" y="169.9">P11</text>
<text x="96.4" y="177.5">M10</text>
<text x="96.5" y="175">E11</text>
<text x="10.3" y="185.9">D</text>
<text x="96.5" y="182.6">G13</text>
<text x="96.5" y="185.2">K13</text>
<text x="285.3" y="185.9">D</text>
<text x="96.4" y="187.7">N13</text>
<text x="35" y="199.9">1</text>
<text x="85" y="199.9">2</text>
<text x="135" y="199.9">3</text>
<text x="185" y="199.9">4</text>
<text x="235" y="199.9">5</text>
<text x="285" y="199.9">6</text>
</g>
<g font-size="1.8" fill="#008484">
<text x="235" y="21.2">U1D</text>
<text x="199.2" y="27.5">SEGB</text>
<text x="199.4" y="25">SEGA</text>
<text x="219.6" y="27.5">IO_L1N_T0_34</text>
<text x="219.6" y="25">IO_L1P_T0_34</text>
<text x="199.2" y="30.1">SEGC</text>
<text x="199.2" y="32.6">SEGD</text>
<text x="199.3" y="35.2">SEGE</text>
<text x="219.6" y="32.6">IO_L2N_T0_34</text>
<text x="219.6" y="30.1">IO_L2P_T0_34</text>
<text x="219.6" y="35.2">IO_L3P_T0_DQS_34</text>
<text x="199.2" y="40.2">SEGG</text>
<text x="199.4" y="37.7">SEGF</text>
<text x="219.6" y="37.7">IO_L3N_T0_DQS_34</text>
<text x="219.6" y="40.2">IO_L4P_T0_34</text>
<text x="71" y="47.9">R47</text>
<text x="83.5" y="47.9">NC</text>
<text x="116.8" y="47.9">U1C</text>
<text x="189.2" y="45.7" transform="rotate(-90 189.2 45.7)">SEG</text>
<text x="195.2" y="45.3">SEGCOM1</text>
<text x="195.2" y="47.9">SEGCOM2</text>
<text x="196.9" y="42.8">SEG_DP</text>
<text x="219.6" y="42.8">IO_L4N_T0_34</text>
<text x="219.6" y="47.9">IO_L5N_T0_34</text>
<text x="219.6" y="45.3">IO_L5P_T0_34</text>
<text x="48.3" y="51.7">S_D0</text>
<text x="62.7" y="49.1">GND</text>
<text x="101.5" y="51.7">IO_L1P_T0_D00_MOSI_14</text>
<text x="195.2" y="52.9">SEGCOM4</text>
<text x="195.2" y="50.4">SEGCOM3</text>
<text x="219.6" y="52.9">IO_L6N_T0_VREF_34</text>
<text x="219.6" y="50.4">IO_L6P_T0_34</text>
<text x="48.3" y="56.7">S_D2</text>
<text x="48.3" y="54.2">S_D1</text>
<text x="48.3" y="59.3">S_D3</text>
<text x="101.5" y="54.2">IO_L1N_T0_D01_DIN_14</text>
<text x="101.5" y="59.3">IO_L2N_T0_D03_14</text>
<text x="101.5" y="56.7">IO_L2P_T0_D02_14</text>
<text x="195.2" y="55.5">SEGCOM5</text>
<text x="195.2" y="58">SEGCOM6</text>
<text x="219.6" y="58">IO_L7N_T1_34</text>
<text x="219.6" y="55.5">IO_L7P_T1_34</text>
<text x="60.7" y="61.8">+3V3</text>
<text x="64" y="64.4">RTC_SCLK</text>
<text x="71" y="60.6">R46</text>
<text x="83.7" y="60.6">1K</text>
<text x="101.5" y="64.4">IO_L3N_T0_DQS_EMCCLK_14</text>
<text x="101.5" y="61.8">IO_L3P_T0_DQS_PUDC_B_14</text>
<text x="195.2" y="60.6">SEGCOM7</text>
<text x="195.2" y="63.1">SEGCOM8</text>
<text x="195.8" y="65.6">SRAM_A0</text>
<text x="219.6" y="63.1">IO_L8N_T1_34</text>
<text x="219.6" y="60.6">IO_L8P_T1_34</text>
<text x="219.6" y="65.6">IO_L9P_T1_DQS_34</text>
<text x="37.7" y="67.3" transform="rotate(-90 37.7 67.3)">CONFIG</text>
<text x="59.3" y="67.3" transform="rotate(-90 59.3 67.3)">RTC</text>
<text x="64.4" y="69.4">RTC_DATA</text>
<text x="65.3" y="66.9">RTC_RST</text>
<text x="101.5" y="66.9">IO_L4P_T0_D04_14</text>
<text x="101.5" y="69.4">IO_L4N_T0_D05_14</text>
<text x="101.5" y="72">IO_L5P_T0_D06_14</text>
<text x="195.8" y="70.7">SRAM_A2</text>
<text x="195.8" y="68.2">SRAM_A1</text>
<text x="219.6" y="70.7">IO_L10P_T1_34</text>
<text x="219.6" y="68.2">IO_L9N_T1_DQS_34</text>
<text x="44" y="77.1">S_SELCTn</text>
<text x="101.5" y="74.5">IO_L5N_T0_D07_14</text>
<text x="101.5" y="77.1">IO_L6P_T0_FCS_B_14</text>
<text x="195.8" y="75.8">SRAM_A4</text>
<text x="195.8" y="73.3">SRAM_A3</text>
<text x="219.6" y="75.8">IO_L11P_T1_SRCC_34</text>
<text x="219.6" y="73.3">IO_L10N_T1_34</text>
<text x="40.1" y="82.1">USB_UART_RX</text>
<text x="73.6" y="83.4">R44</text>
<text x="73.6" y="80.9">R43</text>
<text x="85" y="83.4">47R</text>
<text x="85" y="80.9">47R</text>
<text x="101.5" y="79.6">IO_L6N_T0_D08_VREF_14</text>
<text x="101.5" y="82.1">IO_L7P_T1_D09_14</text>
<text x="195.8" y="78.3">SRAM_A5</text>
<text x="195.8" y="80.9">SRAM_A6</text>
<text x="195.8" y="83.4">SRAM_A7</text>
<text x="219.6" y="78.3">IO_L11N_T1_SRCC_34</text>
<text x="219.6" y="83.4">IO_L12N_T1_MRCC_34</text>
<text x="219.6" y="80.9">IO_L12P_T1_MRCC_34</text>
<text x="37.7" y="86.4" transform="rotate(-90 37.7 86.4)">POWER</text>
<text x="40.4" y="84.7">USB_UART_TX</text>
<text x="62.8" y="89.8">FLASH_SCK</text>
<text x="62.8" y="87.2">FLASH_CS#</text>
<text x="101.5" y="87.2">IO_L8P_T1_D11_14</text>
<text x="101.5" y="89.8">IO_L8N_T1_D12_14</text>
<text x="101.5" y="84.7">IO_L7N_T1_D10_14</text>
<text x="195.8" y="88.5">SRAM_A9</text>
<text x="195.8" y="86">SRAM_A8</text>
<text x="219.6" y="88.5">IO_L13N_T2_MRCC_34</text>
<text x="219.6" y="86">IO_L13P_T2_MRCC_34</text>
<text x="24.1" y="93.6">+3V3</text>
<text x="63.4" y="92.3">FLASH_IO0</text>
<text x="63.4" y="94.8">FLASH_IO1</text>
<text x="101.5" y="94.8">IO_L9N_T1_DQS_D13_14</text>
<text x="101.5" y="92.3">IO_L9P_T1_DQS_14</text>
<text x="162.6" y="93.6">J1</text>
<text x="194.6" y="91">SRAM_A10</text>
<text x="194.6" y="93.6">SRAM_A11</text>
<text x="219.6" y="93.6">IO_L14N_T2_SRCC_34</text>
<text x="219.6" y="91">IO_L14P_T2_SRCC_34</text>
<text x="19" y="101.2">X1</text>
<text x="29.1" y="97.4">C31</text>
<text x="37.1" y="97.4">100nF</text>
<text x="46.2" y="98.7">GND</text>
<text x="59.3" y="99.1" transform="rotate(-90 59.3 99.1)">EE_FLASH</text>
<text x="63.4" y="99.9">FLASH_IO3</text>
<text x="63.4" y="97.4">FLASH_IO2</text>
<text x="101.5" y="99.9">IO_L10N_T1_D15_14</text>
<text x="101.5" y="97.4">IO_L10P_T1_D14_14</text>
<text x="194.6" y="101.2">SRAM_A14</text>
<text x="194.6" y="98.7">SRAM_A13</text>
<text x="194.6" y="96.1">SRAM_A12</text>
<text x="219.6" y="98.7">IO_L15N_T2_DQS_34</text>
<text x="219.6" y="96.1">IO_L15P_T2_DQS_34</text>
<text x="219.6" y="101.2">IO_L16P_T2_34</text>
<text x="19.6" y="107.5">Tri-State</text>
<text x="27.5" y="105.9" transform="rotate(-90 27.5 105.9)">VDD</text>
<text x="30" y="107.5">OUT</text>
<text x="39.3" y="106.3">R45</text>
<text x="50.7" y="106.3">47R</text>
<text x="62.4" y="102.5">EE_I2C_SDA</text>
<text x="62.4" y="105">EE_I2C_SCL</text>
<text x="101.5" y="105">IO_L11N_T1_SRCC_14</text>
<text x="101.5" y="102.5">IO_L11P_T1_SRCC_14</text>
<text x="101.5" y="107.5">IO_L12P_T1_MRCC_14</text>
<text x="143.3" y="105">+3V3</text>
<text x="144.5" y="107.5">+5V</text>
<text x="178.3" y="105">GND</text>
<text x="178.3" y="107.5">GND</text>
<text x="189.2" y="102.9" transform="rotate(-90 189.2 102.9)">SRAM</text>
<text x="194.6" y="106.3">SRAM_A16</text>
<text x="194.6" y="103.7">SRAM_A15</text>
<text x="219.6" y="106.3">IO_L17P_T2_34</text>
<text x="219.6" y="103.7">IO_L16N_T2_34</text>
<text x="27.5" y="111.3" transform="rotate(-90 27.5 111.3)">GND</text>
<text x="65.8" y="112.6">EXT_IO0</text>
<text x="101.5" y="110.1">IO_L12N_T1_MRCC_14</text>
<text x="101.5" y="112.6">IO_L13P_T2_MRCC_14</text>
<text x="195.6" y="108.8">SRAM_D0</text>
<text x="195.6" y="111.4">SRAM_D1</text>
<text x="195.6" y="113.9">SRAM_D2</text>
<text x="219.6" y="108.8">IO_L17N_T2_34</text>
<text x="219.6" y="113.9">IO_L18N_T2_34</text>
<text x="219.6" y="111.4">IO_L18P_T2_34</text>
<text x="24.6" y="119">GND</text>
<text x="65.8" y="115.2">EXT_IO1</text>
<text x="65.8" y="117.7">EXT_IO2</text>
<text x="101.5" y="115.2">IO_L13N_T2_MRCC_14</text>
<text x="101.5" y="117.7">IO_L14P_T2_SRCC_14</text>
<text x="195.6" y="119">SRAM_D4</text>
<text x="195.6" y="116.4">SRAM_D3</text>
<text x="219.6" y="119">IO_L19N_T3_VREF_34</text>
<text x="219.6" y="116.4">IO_L19P_T3_34</text>
<text x="65.8" y="125.3">EXT_IO5</text>
<text x="65.8" y="120.2">EXT_IO3</text>
<text x="65.8" y="122.8">EXT_IO4</text>
<text x="101.5" y="120.2">IO_L14N_T2_SRCC_14</text>
<text x="101.5" y="125.3">IO_L15N_T2_DQS_DOUT_CSO_B_14</text>
<text x="101.5" y="122.8">IO_L15P_T2_DQS_RDWR_B_14</text>
<text x="195.6" y="124.1">SRAM_D6</text>
<text x="195.6" y="121.5">SRAM_D5</text>
<text x="219.6" y="124.1">IO_L20N_T3_34</text>
<text x="219.6" y="121.5">IO_L20P_T3_34</text>
<text x="65.8" y="130.4">EXT_IO7</text>
<text x="65.8" y="127.9">EXT_IO6</text>
<text x="101.5" y="127.9">IO_L16P_T2_CSI_B_14</text>
<text x="101.5" y="130.4">IO_L16N_T2_D31_14</text>
<text x="195.5" y="129.1">SRAM_WE</text>
<text x="195.6" y="126.6">SRAM_D7</text>
<text x="195.6" y="131.7">SRAM_OE</text>
<text x="219.6" y="131.7">IO_L22P_T3_34</text>
<text x="219.6" y="129.1">IO_L21N_T3_DQS_34</text>
<text x="219.6" y="126.6">IO_L21P_T3_DQS_34</text>
<text x="59.3" y="133.4" transform="rotate(-90 59.3 133.4)">MODULE</text>
<text x="65.8" y="135.5">EXT_IO9</text>
<text x="65.8" y="132.9">EXT_IO8</text>
<text x="101.5" y="132.9">IO_L17P_T2_D30_14</text>
<text x="101.5" y="135.5">IO_L17N_T2_D29_14</text>
<text x="195.7" y="134.2">SRAM_CE</text>
<text x="201.7" y="136.8">S1</text>
<text x="219.6" y="134.2">IO_L22N_T3_34</text>
<text x="219.6" y="136.8">IO_L23P_T3_34</text>
<text x="64.6" y="140.6">EXT_IO11</text>
<text x="64.6" y="143.1">EXT_IO14</text>
<text x="64.6" y="138">EXT_IO10</text>
<text x="101.5" y="138">IO_L18P_T2_D28_14</text>
<text x="101.5" y="140.6">IO_L18N_T2_D27_14</text>
<text x="101.5" y="143.1">IO_L19P_T3_D26_14</text>
<text x="192" y="143.1">S_RESET</text>
<text x="192" y="140.6">BUZZ</text>
<text x="201.7" y="139.3">S2</text>
<text x="201.7" y="141.8">S3</text>
<text x="219.6" y="139.3">IO_L23N_T3_34</text>
<text x="219.6" y="141.8">IO_L24P_T3_34</text>
<text x="64.6" y="145.6">EXT_IO13</text>
<text x="64.6" y="148.2">EXT_IO12</text>
<text x="101.5" y="145.6">IO_L19N_T3_D25_VREF_14</text>
<text x="101.5" y="148.2">IO_L20P_T3_D24_14</text>
<text x="194.3" y="147.3">KEY_BUZ</text>
<text x="201.7" y="144.4">S4</text>
<text x="219.6" y="149.5">IO_0_34</text>
<text x="219.6" y="144.4">IO_L24N_T3_34</text>
<text x="64.6" y="150.7">EXT_IO15</text>
<text x="69.8" y="153.3">LD1</text>
<text x="69.8" y="155.8">LD2</text>
<text x="101.5" y="150.7">IO_L20N_T3_D23_14</text>
<text x="101.5" y="155.8">IO_L21N_T3_DQS_D22_14</text>
<text x="101.5" y="153.3">IO_L21P_T3_DQS_14</text>
<text x="202.2" y="153.3">PWR_FLAG</text>
<text x="219.6" y="152">IO_25_34</text>
<text x="69.8" y="160.9">LD4</text>
<text x="69.8" y="158.3">LD3</text>
<text x="101.5" y="158.3">IO_L22P_T3_D21_14</text>
<text x="101.5" y="160.9">IO_L22N_T3_D20_14</text>
<text x="186.5" y="157.1">+3V3</text>
<text x="201.9" y="159.6">C39</text>
<text x="219.6" y="157.1">VCCO_34</text>
<text x="219.6" y="159.6">VCCO_34</text>
<text x="59.3" y="163.8" transform="rotate(-90 59.3 163.8)">LED</text>
<text x="69.8" y="166">LD6</text>
<text x="69.8" y="163.4">LD5</text>
<text x="101.5" y="163.4">IO_L23P_T3_D19_14</text>
<text x="101.5" y="166">IO_L23N_T3_D18_14</text>
<text x="201.9" y="162.2">47uF</text>
<text x="219.6" y="162.2">VCCO_34</text>
<text x="230.9" y="167.2">xc7s6ftgb196</text>
<text x="69.8" y="171">LD8</text>
<text x="69.8" y="168.5">LD7</text>
<text x="101.5" y="168.5">IO_L24P_T3_D17_14</text>
<text x="101.5" y="171">IO_L24N_T3_D16_14</text>
<text x="197.4" y="168.5">GND</text>
<text x="59.3" y="179.1" transform="rotate(-90 59.3 179.1)">AD_DA</text>
<text x="62.3" y="178.7">AD_I2C_SDA</text>
<text x="62.4" y="176.1">AD_I2C_SCL</text>
<text x="101.5" y="176.1">IO_0_14</text>
<text x="101.5" y="178.7">IO_25_14</text>
<text x="67.1" y="183.7">+3V3</text>
<text x="101.5" y="183.7">VCCO_14</text>
<text x="82.6" y="186.3">C32</text>
<text x="82.6" y="188.8">47uF</text>
<text x="101.5" y="186.3">VCCO_14</text>
<text x="101.5" y="188.8">VCCO_14</text>
<text x="78" y="195.2">GND</text>
<text x="112.8" y="193.9">xc7s6ftgb196</text>
</g>
<g font-size="1.8">
<text x="91.4" y="63.2">A10</text>
<text x="91.4" y="65.7">L4P</text>
<text x="91.4" y="68.2">L4N</text>
<text x="91.4" y="70.8">L5P</text>
<text x="91.4" y="73.3">L5N</text>
<text x="91.4" y="78.4">C12</text>
<text x="76" y="101.3">I2C_SDA</text>
<text x="91.4" y="101.3">L11P D14</text>
<text x="152.4" y="96.2">L5P</text>
<text x="152.4" y="101.3">C12</text>
<text x="152.4" y="98.7">L11P</text>
<text x="170.3" y="98.7">L11N</text>
<text x="171.5" y="96.2">L5N</text>
<text x="171.5" y="101.3">F11</text>
<text x="76.1" y="103.8">I2C_SCL</text>
<text x="91.4" y="103.8">L11N C14</text>
<text x="91.4" y="106.3">GCLKG11</text>
<text x="91.4" y="108.9">F11</text>
<text x="83.8" y="174.9">I2C_SCL</text>
<text x="83.8" y="177.5">I2C_SDA</text>
</g>
</svg>
